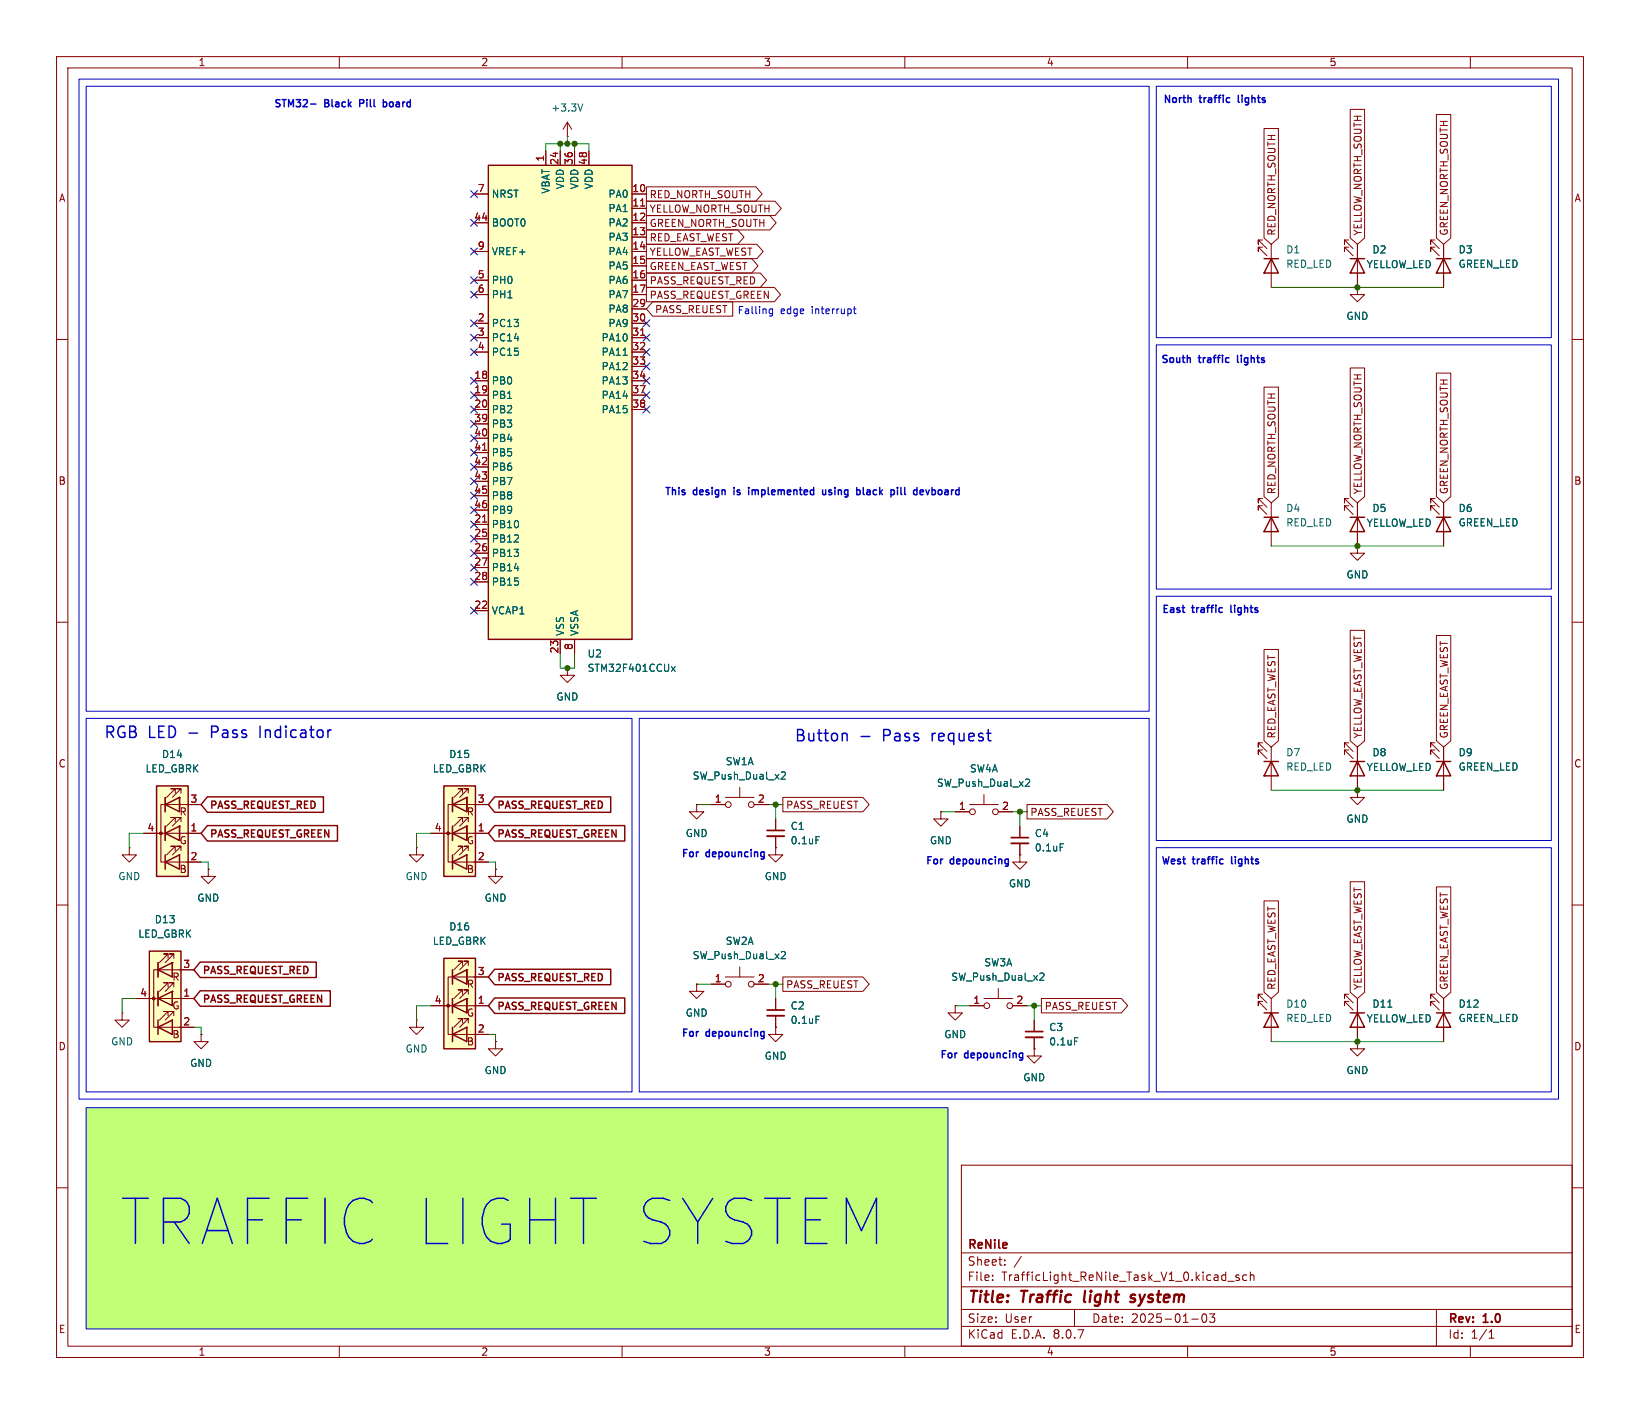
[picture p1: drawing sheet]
<svg xmlns="http://www.w3.org/2000/svg" width="290mm" height="250mm" viewBox="0 0 290 250" stroke-linecap="round" stroke-linejoin="round" font-family="sans-serif">
<g fill="none" stroke="#840000" stroke-width=".18">
<path d="M10 10h270v230h-270zM12 12h266v226h-266zM60 10v2M110 10v2M160 10v2M210 10v2M260 10v2M10 60h2M278 60h2M10 110h2M278 110h2M10 160h2"/>
<path d="M278 160h2M10 210h2M170 206h108v32h-108zM278 210h2M60 238v2M110 238v2M160 238v2M170 234.5h108M170 231.5h108M170 227.5h108M170 221.5h108M175.5 226.3v.1"/>
<path d="M175.5 225.5v.1M177.7 223.6v.1M177.7 222.8v.1M180.6 222.1l-1.3 2M190 231.5v3M210 238v2M210.7 233.2h1.2M212.7 232.4l.2-.1a.81 .81 0 0 1 .6 .6 .81 .81 0 0 1-.3 .8l-.2 .1a.81 .81 0 0 1-.3-1.4zM213.9 232.3h.9l-.5 .6 .4 .1v.7l-.2 .1h-.4l-.2-.1M217.1 226.5h1.1M219.1 225.5l-.4-.1-.2 .2 .1 .2 .5 .2v.3h-.6M220.5 225.5l-.5-.1-.3 .3v.4l.2 .2h.6"/>
<path d="M221.1 225.5l.2-.1 .4 .1v.9M221.1 224.9v1.5M254 231.5v6.5M260 238v2M263.3 236.6h.9M263.3 235.5l.4-.4v1.5"/>
</g>
<path d="M191.9 228.2l-.2 1.9M200.7 229a.49 .49 0 0 0-.8 .3l.1 .2 .7 .1v.3l-.3 .3-.6-.1" fill="none" stroke="#840000" stroke-width=".4"/>
<path d="M15.2 195.8h152.4v39.2h-152.4z" fill="#c0ff76"/>
<path d="M254 45.7h2.5M255.3 45.7l1.2 2.6h-2.5zM238.8 134.6h2.5M240 134.6l1.3 2.6h-2.5z" fill="none" stroke="#840000" stroke-width=".25"/>
<path d="M240 50.8v1.3h1.3l-1.3 1.3-1.2-1.3h1.2M240 50.8h.1M253.7 42.4h-.7v.8v-.8l1.5 1.6M253.7 43.7h-.7v.8v-.8l1.5 1.5M255.3 43.2v7.6M238.5 131.3h-.8v.8v-.8l1.6 1.6M238.5 132.6h-.8v.8v-.8l1.6 1.5M240 132.1v7.6" fill="none" stroke="#840000" stroke-width=".18"/>
<path d="M27.7 139h5.6v16h-5.6z" fill="#ffffc2"/>
<circle cx="28.4" cy="147.3" r=".25" fill="#840000" stroke="#840000" stroke-width=".18"/>
<g fill="none" stroke="#840000" stroke-width=".18">
<path d="M223.3 42.4h-.8v.8v-.8l1.5 1.6M223.3 43.7h-.8v.8v-.8l1.5 1.5M224.8 43.2v7.6M238.5 42.4h-.8v.8v-.8l1.6 1.6M238.5 43.7h-.8v.8v-.8l1.6 1.5M240 43.2v7.6M253.7 88.2h-.7v.7v-.7l1.5 1.5M253.7 89.4h-.7v.8v-.8l1.5 1.5M255.3 88.9v7.6M25.4 147.3h10.2M29.2 146.1v2.5M29.2 141v2.5"/>
<path d="M29.2 152.4h6.4M31 150.4v-.8h-.8h.8l-1.5 1.5M31 145.3v-.8h-.8h.8l-1.5 1.6M31 140.2v-.7h-.8h.8l-1.5 1.5M31.7 146.1v2.5zM31.7 146.1h.1M31.7 141v2.5zM31.7 141h.1M32 150.4v-.8h-.8h.8l-1.5 1.5M32 145.3v-.8h-.8h.8l-1.5 1.6M32 140.2v-.7h-.8h.8l-1.5 1.5M35.6 142.3h-7.2v10.1h1.1"/>
<path d="M137.2 149.9v1.2h1.2l-1.2 1.3-1.3-1.3h1.3M137.2 149.9h.1M137.2 144.8v2M137.2 147.8v2.1M180.3 151.1v1.3h1.3l-1.3 1.3-1.2-1.3h1.2M180.3 151.1h.1M223.3 175.8h-.8v.7v-.7l1.5 1.5M223.3 177.1h-.8v.7v-.7l1.5 1.5M224.8 176.5v7.7M238.5 175.8h-.8v.7v-.7l1.6 1.5M238.5 177.1h-.8v.7v-.7l1.6 1.5M240 176.5v7.7"/>
<path d="M253.7 175.8h-.7v.7v-.7l1.5 1.5M253.7 177.1h-.7v.7v-.7l1.5 1.5M255.3 176.5v7.7M73.7 180.4v1.2h1.2l-1.2 1.3-1.3-1.3h1.3M73.7 180.4h.1M182.9 185.4v1.3h1.2l-1.2 1.3-1.3-1.3h1.3M182.9 185.4h.1M182.9 180.4v2M182.9 183.4v2M240 184.2v1.2h1.3l-1.3 1.3-1.2-1.3h1.2M240 184.2h.1"/>
</g>
<g fill="none" stroke="#840000" stroke-width=".25">
<path d="M223.5 45.7h2.6M224.8 45.7l1.3 2.6h-2.6zM238.8 45.7h2.5M240 45.7l1.3 2.6h-2.5zM254 91.5h2.5M255.3 91.5l1.2 2.5h-2.5zM27.7 139h5.6v16h-5.6zM29.2 152.4l2.5-1.3v2.6zM29.2 147.3l2.5-1.2v2.5zM29.2 142.3l2.5-1.3v2.5zM29.2 141v2.5M29.2 146.1v2.5"/>
<path d="M29.2 151.1v2.6M223.5 179.1h2.6M224.8 179.1l1.3 2.5h-2.6zM238.8 179.1h2.5M240 179.1l1.3 2.5h-2.5zM254 179.1h2.5M255.3 179.1l1.2 2.5h-2.5z"/>
</g>
<path d="M135.6 147.8h3.1M181.4 183.4h3" fill="none" stroke="#840000" stroke-width=".33"/>
<path d="M135.6 146.8h3.1M181.4 182.4h3" fill="none" stroke="#840000" stroke-width=".3"/>
<path d="M144.3 147.9h.6M245.4 178.1h.7M190 183.5h.6" fill="none" stroke="#006464" stroke-width=".18"/>
<path d="M78.5 169.4h5.6v16h-5.6z" fill="#ffffc2"/>
<circle cx="79.2" cy="177.8" r=".25" fill="#840000" stroke="#840000" stroke-width=".18"/>
<g fill="none" stroke="#840000" stroke-width=".18">
<path d="M180.3 146.1v2M180.3 149.1v2M76.2 177.8h10.2M80 176.5v2.6M80 171.5v2.5M81.8 175.8v-.8h-.8h.8l-1.5 1.5M81.8 170.7v-.8h-.8h.8l-1.5 1.6M82.5 176.5v2.6zM82.5 176.5h.1M82.5 171.5v2.5zM82.5 171.5h.1M82.8 175.8v-.8h-.8h.8l-1.5 1.5"/>
<path d="M82.8 170.7v-.8h-.8h.8l-1.5 1.6M86.4 172.7h-7.2v10.2h1.1M168.9 177.8v1.3h1.3l-1.3 1.3-1.3-1.3h1.3M168.9 177.8h.1M171.4 177.8h2.6M174 176.5h5.1M176.5 174.8v1.7M179.1 177.8h2.5M80 182.9h6.4M81.8 180.9v-.8h-.8h.8l-1.5 1.5M82.8 180.9v-.8h-.8h.8l-1.5 1.5"/>
<circle cx="174.5" cy="177.8" r=".51"/>
<circle cx="178.6" cy="177.8" r=".51"/>
</g>
<path d="M78.5 169.4h5.6v16h-5.6zM80 177.8l2.5-1.3v2.6zM80 172.7l2.5-1.2v2.5zM80 171.5v2.5M80 176.5v2.6M80 182.9l2.5-1.3v2.6zM80 181.6v2.6" fill="none" stroke="#840000" stroke-width=".25"/>
<path d="M178.8 149.1h3.1" fill="none" stroke="#840000" stroke-width=".33"/>
<path d="M178.8 148.1h3.1" fill="none" stroke="#840000" stroke-width=".3"/>
<path d="M187.5 149.2h.6M183.9 172.1l.5-.1 .2 .4-.8 .9h.8" fill="none" stroke="#006464" stroke-width=".18"/>
<path d="M26.4 168.2h5.6v16h-5.6z" fill="#ffffc2"/>
<circle cx="27.2" cy="176.5" r=".25" fill="#840000" stroke="#840000" stroke-width=".18"/>
<g fill="none" stroke="#840000" stroke-width=".18">
<path d="M24.1 176.5h10.2M27.9 175.3v2.5M27.9 170.2v2.5M29.7 179.6v-.8h-.7h.7l-1.5 1.6M29.7 174.5v-.8h-.7h.7l-1.5 1.6M29.7 169.4v-.7h-.7h.7l-1.5 1.5M30.5 175.3v2.5zM30.5 175.3h.1M30.5 170.2v2.5zM30.5 170.2h.1M30.7 179.6v-.8h-.7h.7l-1.5 1.6M30.7 174.5v-.8h-.7h.7l-1.5 1.6"/>
<path d="M30.7 169.4v-.7h-.7h.7l-1.5 1.5M34.3 171.5h-7.1v10.1h1M27.9 181.6h6.4"/>
</g>
<path d="M26.4 168.2h5.6v16h-5.6zM27.9 176.5l2.6-1.2v2.5zM27.9 171.5l2.6-1.3v2.5zM27.9 170.2v2.5M27.9 175.3v2.5M27.9 181.6l2.6-1.2v2.5zM27.9 180.4v2.5" fill="none" stroke="#840000" stroke-width=".25"/>
<path d="M78.5 139h5.6v16h-5.6z" fill="#ffffc2"/>
<circle cx="79.2" cy="147.3" r=".25" fill="#840000" stroke="#840000" stroke-width=".18"/>
<g fill="none" stroke="#840000" stroke-width=".18">
<path d="M73.7 149.9v1.2h1.2l-1.2 1.3-1.3-1.3h1.3M73.7 149.9h.1M76.2 147.3h10.2M80 146.1v2.5M80 141v2.5M80 152.4h6.4M81.8 150.4v-.8h-.8h.8l-1.5 1.5M81.8 145.3v-.8h-.8h.8l-1.5 1.6M81.8 140.2v-.7h-.8h.8l-1.5 1.5M82.5 146.1v2.5zM82.5 146.1h.1M82.5 141v2.5z"/>
<path d="M82.5 141h.1M82.8 150.4v-.8h-.8h.8l-1.5 1.5M82.8 145.3v-.8h-.8h.8l-1.5 1.6M82.8 140.2v-.7h-.8h.8l-1.5 1.5M86.4 142.3h-7.2v10.1h1.1M87.6 153.7v1.3h1.3l-1.3 1.2-1.2-1.2h1.2M87.6 153.7h.1M21.6 179.1v1.3h1.3l-1.3 1.2-1.3-1.2h1.3M21.6 179.1h.1M137.2 176.5v2.1M137.2 179.6v2"/>
</g>
<path d="M78.5 139h5.6v16h-5.6zM80 152.4l2.5-1.3v2.6zM80 147.3l2.5-1.2v2.5zM80 142.3l2.5-1.3v2.5zM80 141v2.5M80 146.1v2.5M80 151.1v2.6" fill="none" stroke="#840000" stroke-width=".25"/>
<path d="M135.6 179.6h3.1" fill="none" stroke="#840000" stroke-width=".33"/>
<path d="M135.6 178.6h3.1" fill="none" stroke="#840000" stroke-width=".3"/>
<path d="M144.3 179.7h.6" fill="none" stroke="#006464" stroke-width=".18"/>
<path d="M86.4 29.2h25.4v83.8h-25.4z" fill="#ffffc2"/>
<g fill="none" stroke="#840000" stroke-width=".25">
<path d="M86.4 29.2h25.4v83.8h-25.4zM223.5 91.5h2.6M224.8 91.5l1.3 2.5h-2.6zM238.8 91.5h2.5M240 91.5l1.3 2.5h-2.5zM223.5 134.6h2.6M224.8 134.6l1.3 2.6h-2.6zM254 134.6h2.5M255.3 134.6l1.2 2.6h-2.5zM36.7 140.9h20.5v2.7h-20.5l-1.1-1.3zM36.7 146h23v2.7h-23l-1.1-1.4zM87.5 146h23v2.7h-23l-1.1-1.4z"/>
<path d="M87.5 140.9h20.5v2.7h-20.5l-1.1-1.3zM35.4 175.2h23v2.7h-23l-1.1-1.4zM35.4 170.1h20.5v2.7h-20.5l-1.1-1.3zM87.5 176.4h23v2.8h-23l-1.1-1.4zM87.5 171.4h20.5v2.7h-20.5l-1.1-1.4z"/>
</g>
<g fill="none" stroke="#840000" stroke-width=".18">
<path d="M238.8 19.3h2.5v22.8l-1.3 1.1-1.2-1.1zM83.8 34.3h2.6M83.8 39.4h2.6M96.5 26.7v2.5M99.1 26.7v2.5M100.3 24.1h.1M100.3 21.6l-.7 1.3M100.3 21.6v2.5M100.3 21.6l.8 1.3M101.6 26.7v2.5M104.1 26.7v2.5M111.8 34.3h2.5"/>
<path d="M111.8 36.8h2.5M111.8 39.4h2.5M114.3 35.6h22.7l1.2 1.2-1.2 1.3h-22.7zM114.3 38.1h21.8l1.1 1.3-1.1 1.3h-21.8zM114.3 33h19.4l1.1 1.3-1.1 1.3h-19.4zM223.5 22.7h2.6v19.4l-1.3 1.1-1.3-1.1zM254 20.2h2.5v21.9l-1.2 1.1-1.3-1.1zM83.8 44.5h2.6M83.8 49.5h2.6M83.8 52.1h2.6M83.8 57.2h2.6M83.8 59.7h2.6"/>
<path d="M111.8 41.9h2.5M111.8 44.5h2.5M111.8 47h2.5M111.8 49.5h2.5M111.8 52.1h2.5M111.8 57.2h2.5M111.8 54.6h2.5M111.8 59.7h2.5M114.3 40.7h16.2l1.1 1.2-1.1 1.3h-16.2zM114.3 43.2h19.5l1.1 1.3-1.1 1.2h-19.5zM114.3 48.3h20.1l1.2 1.2-1.2 1.3h-20.1zM114.3 50.8h22.6l1.1 1.3-1.1 1.3h-22.6z"/>
<path d="M114.3 45.7h18.6l1.1 1.3-1.1 1.3h-18.6zM115.4 53.4h14.2v2.5h-14.2l-1.1-1.3zM240 50.8h.1M240 43.2v2.5M240 48.3v2.5M255.3 43.2v2.5M255.3 48.3v2.5M83.8 67.3h2.6M83.8 69.9h2.6M83.8 72.4h2.6M83.8 62.2h2.6M83.8 74.9h2.6"/>
<path d="M83.8 77.5h2.6M111.8 67.3h2.5M111.8 69.9h2.5M111.8 72.4h2.5M111.8 62.2h2.5M111.8 64.8h2.5M223.5 68.4h2.6v19.4l-1.3 1.1-1.3-1.1zM238.8 65.1h2.5v22.7l-1.3 1.1-1.2-1.1zM254 66h2.5v21.8l-1.2 1.1-1.3-1.1zM83.8 92.7h2.6M83.8 95.3h2.6M83.8 97.8h2.6"/>
<path d="M83.8 80h2.6M83.8 82.6h2.6M83.8 85.1h2.6M83.8 87.6h2.6M83.8 90.2h2.6M223.3 88.2h-.8v.7v-.7l1.5 1.5M223.3 89.4h-.8v.8v-.8l1.5 1.5M224.8 88.9v7.6M238.5 88.2h-.8v.7v-.7l1.6 1.5M238.5 89.4h-.8v.8v-.8l1.6 1.5M240 96.5v1.3h1.3l-1.3 1.3-1.2-1.3h1.2M240 96.5h.1"/>
<path d="M240 88.9v7.6M255.3 88.9v2.6M255.3 94v2.5M83.8 108h2.6M83.8 100.3h2.6M83.8 102.9h2.6M99.1 113v2.6M100.3 118.1v1.3h1.3l-1.3 1.3-1.2-1.3h1.2M100.3 118.1h.1M101.6 113v2.6M223.5 114.8h2.6v16.2l-1.3 1.1-1.3-1.1zM238.8 111.4h2.5v19.6l-1.3 1.1-1.2-1.1z"/>
<path d="M254 112.4h2.5v18.6l-1.2 1.1-1.3-1.1zM130.8 139.2v1.8M223.3 131.3h-.8v.8v-.8l1.5 1.6M223.3 132.6h-.8v.8v-.8l1.5 1.5M224.8 132.1v7.6M240 139.7v1.3h1.3l-1.3 1.3-1.2-1.3h1.2M240 139.7h.1M240 132.1v2.5M240 137.2v2.5M253.7 131.3h-.7v.8v-.8l1.5 1.6M253.7 132.6h-.7v.8v-.8l1.5 1.5M255.3 132.1v7.6"/>
<path d="M22.9 149.9v1.2h1.2l-1.2 1.3-1.3-1.3h1.3M22.9 149.9h.1M25.4 147.3h2.5M33 142.3h2.6M33 147.3h2.6M33 152.4h2.6M36.8 153.7v1.3h1.3l-1.3 1.2-1.2-1.2h1.2M36.8 153.7h.1M76.2 147.3h2.5M83.8 142.3h2.6M83.8 147.3h2.6M83.8 152.4h2.6"/>
<path d="M87.6 153.7h.1M123.2 142.3v1.2h1.3l-1.3 1.3-1.3-1.3h1.3M123.2 142.3h.1M125.7 142.3h2.6M128.3 141h5M133.3 142.3h2.6M137.2 149.9h.1M137.2 144.8v2M137.2 147.8v2.1M138.4 141h14.2l1.1 1.3-1.1 1.2h-14.2zM166.4 143.5v1.3h1.2l-1.2 1.3-1.3-1.3h1.3M166.4 143.5h.1"/>
<path d="M168.9 143.5h2.5M171.4 142.3h5.1M174 140.5v1.8M176.5 143.5h2.6M180.3 151.1h.1M180.3 146.1v2M180.3 149.1v2M181.6 142.3h14.2l1.1 1.2-1.1 1.3h-14.2zM223.5 159.3h2.6v16.1l-1.3 1.1-1.3-1.1zM238.8 155.9h2.5v19.5l-1.3 1.1-1.2-1.1zM254 156.8h2.5v18.6l-1.2 1.1-1.3-1.1zM24.1 176.5h2.6"/>
<path d="M31.7 176.5h2.6M31.7 171.5h2.6M76.2 177.8h2.5M83.8 172.7h2.6M83.8 177.8h2.6M123.2 174v1.3h1.3l-1.3 1.2-1.3-1.2h1.3M123.2 174h.1M125.7 174h2.6M128.3 172.7h5M130.8 171v1.7M133.3 174h2.6M137.2 176.5v2.1"/>
<path d="M137.2 179.6v2M138.4 172.7h14.2l1.1 1.3-1.1 1.3h-14.2zM168.9 177.8h.1M171.4 177.8h2.6M179.1 177.8h2.5M184.1 176.5h14.2l1.1 1.3-1.1 1.3h-14.2zM240 176.5v2.6M255.3 176.5v2.6M31.7 181.6h2.6M35.6 182.9v1.3h1.2l-1.2 1.2-1.3-1.2h1.3M35.6 182.9h.1M83.8 182.9h2.6"/>
<path d="M87.6 184.2v1.2h1.3l-1.3 1.3-1.2-1.3h1.2M87.6 184.2h.1M137.2 181.6v1.3h1.2l-1.2 1.3-1.3-1.3h1.3M137.2 181.6h.1M182.9 185.4h.1M182.9 180.4v2M182.9 183.4v2M240 184.2h.1M240 181.6v2.6M255.3 181.6v2.6"/>
<circle cx="128.8" cy="142.3" r=".51"/>
<circle cx="132.8" cy="142.3" r=".51"/>
<circle cx="172" cy="143.5" r=".51"/>
<circle cx="176" cy="143.5" r=".51"/>
<circle cx="128.8" cy="174" r=".51"/>
<circle cx="132.8" cy="174" r=".51"/>
</g>
<path d="M113.3 36.4h.7M113.3 59.3h.7M85.3 79.6h.8M85.3 92.3h.8" fill="none" stroke="#a90000" stroke-width=".18"/>
<g fill="none" stroke="#006464" stroke-width=".18">
<path d="M103.1 18.4l-.5 1.2M110.2 62.8h.7M118.7 117.9l.7 .8M119.4 117.9l-.7 .8M138.2 136.5h.4l.3 .3-.8 1h.8M181.4 137.8h.4l.3 .3-.8 .9h.8M144.3 147.9h.6M187.5 149.2h.6M138.2 168.3l.4-.1 .3 .4-.8 .9h.8M144.3 179.7h.6M183.9 172.1l.5-.1 .2 .4-.8 .9h.8M245.4 178.1h.7"/>
<path d="M190 183.5h.6"/>
</g>
<g fill="none" stroke="#0000c2" stroke-width=".25">
<path d="M54.9 18.4h1M67.8 17.6v1.3M67.8 18.1h.5M67.8 18.8h.5M129.8 86.2v.1M132.4 86.2v.1M132.4 86.6v.9M145.5 86.6v.8l.3 .1 .2-.2M146 86.6v.9M152.7 86.2v1.1l.1 .2M158.7 86.2v.1M158.7 86.6v.9"/>
<path d="M159.3 86.2v1.1l.2 .2M162.9 86.6l.3 .1 .1 .2-.6 .1M163.2 87.4l-.3 .1M163.7 86.6l.3 .9 .3-.9"/>
</g>
<g fill="none" stroke="#0000c2" stroke-width=".18">
<path d="M14 14h261.6v180.3h-261.6zM15.2 15.3h188v110.4h-188zM204.5 15.3h69.8v44.4h-69.8zM136 55.2l.3 .3 .3-.1M136.6 54.6v1l-.2 .3-.3-.1M136.6 54.7l-.3-.1-.3 .3M150.9 54.6h.5M151.1 54.2v1.1l.3 .2M204.5 61h69.8v43.2h-69.8zM204.5 105.4h69.8v43.2h-69.8zM15.2 127h96.6v66.1h-96.6zM113 127h90.2v66.1h-90.2z"/>
<path d="M204.5 149.9h69.8v43.2h-69.8zM15.2 195.8h152.4v39.2h-152.4z"/>
</g>
<g fill="none" stroke="#009600" stroke-width=".18">
<path d="M96.5 26.7v-1.3h7.6v1.3M99.1 25.4v1.3M100.3 24.1v1.3M101.6 25.4v1.3M224.8 50.8h30.5M224.8 96.5h30.5M99.1 115.6v2.5h2.5v-2.5M224.8 139.7h30.5M25.4 147.3h-2.5v2.6M35.6 152.4h1.2v1.3M76.2 147.3h-2.5v2.6M86.4 152.4h1.2v1.3"/>
<path d="M123.2 142.3h2.5M135.9 142.3h2.5M137.2 142.3v2.5M166.4 143.5h2.5M179.1 143.5h2.5M180.3 143.5v2.6M24.1 176.5h-2.5v2.6M76.2 177.8h-2.5v2.6M123.2 174h2.5M135.9 174h2.5M137.2 174v2.5M168.9 177.8h2.5"/>
<path d="M181.6 177.8h2.5M182.9 177.8v2.6M34.3 181.6h1.3v1.3M86.4 182.9h1.2v1.3M224.8 184.2h30.5"/>
</g>
<g fill="none" stroke="#000084" stroke-width=".18">
<path d="M83.2 33.7l1.2 1.2M83.2 38.8l1.2 1.2M84.4 33.7l-1.2 1.2M84.4 38.8l-1.2 1.2M83.2 48.9l1.2 1.3M83.2 43.9l1.2 1.2M83.2 56.6l1.2 1.2M83.2 59.1l1.2 1.2M83.2 51.5l1.2 1.2M84.4 48.9l-1.2 1.3M84.4 43.9l-1.2 1.2M84.4 56.6l-1.2 1.2"/>
<path d="M84.4 59.1l-1.2 1.2M84.4 51.5l-1.2 1.2M113.7 56.6l1.2 1.2M113.7 59.1l1.2 1.2M114.9 56.6l-1.2 1.2M114.9 59.1l-1.2 1.2M83.2 74.3l1.2 1.3M83.2 76.9l1.2 1.2M83.2 79.4l1.2 1.2M83.2 71.8l1.2 1.2M83.2 66.7l1.2 1.2M83.2 61.6l1.2 1.3"/>
<path d="M83.2 69.3l1.2 1.2M84.4 74.3l-1.2 1.3M84.4 76.9l-1.2 1.2M84.4 79.4l-1.2 1.2M84.4 71.8l-1.2 1.2M84.4 66.7l-1.2 1.2M84.4 61.6l-1.2 1.3M84.4 69.3l-1.2 1.2M113.7 66.7l1.2 1.2M113.7 71.8l1.2 1.2M113.7 61.6l1.2 1.3M113.7 69.3l1.2 1.2"/>
<path d="M113.7 64.2l1.2 1.2M114.9 69.3l-1.2 1.2M114.9 66.7l-1.2 1.2M114.9 71.8l-1.2 1.2M114.9 61.6l-1.2 1.3M114.9 64.2l-1.2 1.2M83.2 99.7l1.2 1.3M83.2 89.6l1.2 1.2M83.2 87l1.2 1.3M83.2 94.7l1.2 1.2M83.2 84.5l1.2 1.2M83.2 92.1l1.2 1.2"/>
<path d="M83.2 97.2l1.2 1.2M83.2 82l1.2 1.2M84.4 99.7l-1.2 1.3M84.4 87l-1.2 1.3M84.4 89.6l-1.2 1.2M84.4 94.7l-1.2 1.2M84.4 97.2l-1.2 1.2M84.4 92.1l-1.2 1.2M84.4 84.5l-1.2 1.2M84.4 82l-1.2 1.2M83.2 102.3l1.2 1.2M83.2 107.4l1.2 1.2"/>
<path d="M84.4 102.3l-1.2 1.2M84.4 107.4l-1.2 1.2"/>
</g>
<g fill="#009600" stroke="#009600" stroke-width=".18">
<circle cx="99.1" cy="25.4" r=".46"/>
<circle cx="101.6" cy="25.4" r=".46"/>
<circle cx="100.3" cy="25.4" r=".46"/>
<circle cx="100.3" cy="118.1" r=".46"/>
<circle cx="137.2" cy="142.3" r=".46"/>
<circle cx="137.2" cy="174" r=".46"/>
<circle cx="180.3" cy="143.5" r=".46"/>
<circle cx="182.9" cy="177.8" r=".46"/>
<circle cx="240" cy="184.2" r=".46"/>
<circle cx="240" cy="139.7" r=".46"/>
<circle cx="240" cy="96.5" r=".46"/>
<circle cx="240" cy="50.8" r=".46"/>
</g>
<text font-size="11.1" fill="#0000c2" x="21.3" y="220.6">TRAFFIC LIGHT SYSTEM</text>
<g font-size="2.8" fill="#0000c2">
<text x="18.3" y="130.9">RGB LED -</text>
<text x="37.8" y="130.9">Pass</text>
<text x="46.8" y="130.9">Indicator</text>
<text x="140.4" y="131.4">Button</text>
<text x="152" y="131.4">-</text>
<text x="156.3" y="131.4">Pass</text>
<text x="165.3" y="131.4">request</text>
</g>
<g font-size="2.8" fill="#840000">
<text x="171" y="230.9">Title:</text>
<text x="180.7" y="230.9">Traffic</text>
<text x="192.5" y="230.9">light</text>
<text x="201.6" y="230.9">system</text>
</g>
<g font-size="2.1" fill="#840000">
<text x="171" y="221.2">ReNile</text>
<text x="171" y="226.7">File:</text>
<text x="171" y="224">Sheet:</text>
<text x="177.1" y="226.7">TrafficLight_ReNile_Task_V1_0.kicad_sch</text>
<text x="171" y="236.9">KiCad</text>
<text x="171" y="234.1">Size:</text>
<text x="177.7" y="234.1">User</text>
<text x="178.7" y="236.9">E.D.A.</text>
<text x="186.3" y="236.9">8.0.7</text>
<text x="193" y="234.1">Date:</text>
<text x="200" y="234.1">2025-01-03</text>
<text x="256" y="234.3">Rev:</text>
<text x="256" y="236.9">Id:</text>
<text x="260.1" y="236.9">1/1</text>
<text x="262.4" y="234.3">1.0</text>
</g>
<g font-size="1.8" fill="#840000">
<text x="35" y="11.9">1</text>
<text x="85" y="11.9">2</text>
<text x="135" y="11.9">3</text>
<text x="185" y="11.9">4</text>
<text x="235" y="11.9">5</text>
<text x="10.3" y="35.9">A</text>
<text x="114.8" y="35.3">RED_NORTH_SOUTH</text>
<text x="278.3" y="35.9">A</text>
<text x="114.8" y="37.8">YELLOW_NORTH_SOUTH</text>
<text x="114.8" y="40.3">GREEN_NORTH_SOUTH</text>
<text x="225.7" y="41.8" transform="rotate(-90 225.7 41.8)">RED_NORTH_SOUTH</text>
<text x="241" y="41.8" transform="rotate(-90 241 41.8)">YELLOW_NORTH_SOUTH</text>
<text x="256.2" y="41.8" transform="rotate(-90 256.2 41.8)">GREEN_NORTH_SOUTH</text>
<text x="114.8" y="42.9">RED_EAST_WEST</text>
<text x="114.8" y="45.4">YELLOW_EAST_WEST</text>
<text x="114.8" y="48">GREEN_EAST_WEST</text>
<text x="114.8" y="50.5">PASS_REQUEST_RED</text>
<text x="114.8" y="53">PASS_REQUEST_GREEN</text>
<text x="115.7" y="55.6">PASS_REUEST</text>
<text x="10.3" y="85.9">B</text>
<text x="225.7" y="87.5" transform="rotate(-90 225.7 87.5)">RED_NORTH_SOUTH</text>
<text x="241" y="87.5" transform="rotate(-90 241 87.5)">YELLOW_NORTH_SOUTH</text>
<text x="256.2" y="87.5" transform="rotate(-90 256.2 87.5)">GREEN_NORTH_SOUTH</text>
<text x="278.3" y="85.9">B</text>
<text x="225.7" y="130.7" transform="rotate(-90 225.7 130.7)">RED_EAST_WEST</text>
<text x="241" y="130.7" transform="rotate(-90 241 130.7)">YELLOW_EAST_WEST</text>
<text x="256.2" y="130.7" transform="rotate(-90 256.2 130.7)">GREEN_EAST_WEST</text>
<text x="10.3" y="135.9">C</text>
<text x="278.3" y="135.9">C</text>
<text x="37" y="143.4">PASS_REQUEST_RED</text>
<text x="87.8" y="143.4">PASS_REQUEST_RED</text>
<text x="138.9" y="143.2">PASS_REUEST</text>
<text x="31.6" y="149.5">G</text>
<text x="31.6" y="144.4">R</text>
<text x="37" y="148.4">PASS_REQUEST_GREEN</text>
<text x="82.4" y="149.5">G</text>
<text x="82.4" y="144.4">R</text>
<text x="87.8" y="148.4">PASS_REQUEST_GREEN</text>
<text x="182.1" y="144.5">PASS_REUEST</text>
<text x="31.6" y="154.6">B</text>
<text x="82.4" y="154.6">B</text>
<text x="30.4" y="173.6">R</text>
<text x="35.7" y="172.6">PASS_REQUEST_RED</text>
<text x="87.8" y="173.8">PASS_REQUEST_RED</text>
<text x="30.4" y="178.7">G</text>
<text x="35.7" y="177.6">PASS_REQUEST_GREEN</text>
<text x="82.4" y="180">G</text>
<text x="82.4" y="174.9">R</text>
<text x="87.8" y="178.9">PASS_REQUEST_GREEN</text>
<text x="138.9" y="175">PASS_REUEST</text>
<text x="184.6" y="178.8">PASS_REUEST</text>
<text x="225.7" y="175.1" transform="rotate(-90 225.7 175.1)">RED_EAST_WEST</text>
<text x="241" y="175.1" transform="rotate(-90 241 175.1)">YELLOW_EAST_WEST</text>
<text x="256.2" y="175.1" transform="rotate(-90 256.2 175.1)">GREEN_EAST_WEST</text>
<text x="10.3" y="185.9">D</text>
<text x="30.4" y="183.8">B</text>
<text x="82.4" y="185">B</text>
<text x="278.3" y="185.9">D</text>
<text x="10.3" y="235.9">E</text>
<text x="35" y="239.9">1</text>
<text x="85" y="239.9">2</text>
<text x="135" y="239.9">3</text>
<text x="185" y="239.9">4</text>
<text x="235" y="239.9">5</text>
<text x="278.3" y="235.9">E</text>
</g>
<g font-size="1.8" fill="#0000c2">
<text x="48.3" y="19.3">STM32-</text>
<text x="57.4" y="19.3">Black</text>
<text x="64.1" y="19.3">Pill</text>
<text x="68.7" y="19.3">board</text>
<text x="205.5" y="18.6">North</text>
<text x="212.1" y="18.6">traffic</text>
<text x="219.4" y="18.6">lights</text>
<text x="130.3" y="55.8">Falling</text>
<text x="138" y="55.8">edge</text>
<text x="143.7" y="55.8">interrupt</text>
<text x="205.2" y="64.5">South</text>
<text x="212" y="64.5">traffic</text>
<text x="219.3" y="64.5">lights</text>
<text x="117.4" y="87.9">This</text>
<text x="122.6" y="87.9">design</text>
<text x="130.3" y="87.9">is</text>
<text x="133.4" y="87.9">implemented</text>
<text x="146.9" y="87.9">using</text>
<text x="153.5" y="87.9">black</text>
<text x="160" y="87.9">pill</text>
<text x="164.6" y="87.9">devboard</text>
<text x="205.3" y="108.7">East</text>
<text x="210.8" y="108.7">traffic</text>
<text x="218.1" y="108.7">lights</text>
<text x="120.4" y="151.9">For</text>
<text x="124.9" y="151.9">depouncing</text>
<text x="163.5" y="153.2">For</text>
<text x="168" y="153.2">depouncing</text>
<text x="205.2" y="153.2">West</text>
<text x="211" y="153.2">traffic</text>
<text x="218.2" y="153.2">lights</text>
<text x="120.4" y="183.7">For</text>
<text x="124.9" y="183.7">depouncing</text>
<text x="166.1" y="187.5">For</text>
<text x="170.6" y="187.5">depouncing</text>
</g>
<g font-size="1.8" fill="#006464">
<text x="97.4" y="19.9">+3.3V</text>
<text x="86.9" y="35.2">NRST</text>
<text x="97.4" y="34.3" transform="rotate(-90 97.4 34.3)">VBAT</text>
<text x="99.9" y="33.6" transform="rotate(-90 99.9 33.6)">VDD</text>
<text x="102.5" y="33.6" transform="rotate(-90 102.5 33.6)">VDD</text>
<text x="105" y="33.6" transform="rotate(-90 105 33.6)">VDD</text>
<text x="107.5" y="35.2">PA0</text>
<text x="86.9" y="40.2">BOOT0</text>
<text x="107.5" y="37.7">PA1</text>
<text x="107.5" y="40.2">PA2</text>
<text x="86.9" y="45.3">VREF+</text>
<text x="107.5" y="42.8">PA3</text>
<text x="107.5" y="45.3">PA4</text>
<text x="107.5" y="47.9">PA5</text>
<text x="227.3" y="45">D1</text>
<text x="227.3" y="47.5">RED_LED</text>
<text x="241.6" y="47.6">YELLOW_LED</text>
<text x="242.6" y="45">D2</text>
<text x="257.8" y="45">D3</text>
<text x="257.8" y="47.5">GREEN_LED</text>
<text x="86.9" y="50.4">PH0</text>
<text x="86.9" y="52.9">PH1</text>
<text x="107.5" y="50.4">PA6</text>
<text x="107.5" y="52.9">PA7</text>
<text x="86.9" y="58">PC13</text>
<text x="107.5" y="55.5">PA8</text>
<text x="107.5" y="58">PA9</text>
<text x="238" y="56.8">GND</text>
<text x="86.9" y="60.6">PC14</text>
<text x="86.9" y="63.1">PC15</text>
<text x="106.3" y="60.6">PA10</text>
<text x="106.3" y="63.1">PA11</text>
<text x="106.3" y="65.6">PA12</text>
<text x="86.9" y="68.2">PB0</text>
<text x="86.9" y="70.7">PB1</text>
<text x="106.3" y="68.2">PA13</text>
<text x="106.3" y="70.7">PA14</text>
<text x="86.9" y="73.3">PB2</text>
<text x="86.9" y="75.8">PB3</text>
<text x="106.3" y="73.3">PA15</text>
<text x="86.9" y="78.3">PB4</text>
<text x="86.9" y="80.9">PB5</text>
<text x="86.9" y="83.4">PB6</text>
<text x="86.9" y="86">PB7</text>
<text x="86.9" y="88.5">PB8</text>
<text x="86.9" y="93.6">PB10</text>
<text x="86.9" y="91">PB9</text>
<text x="227.3" y="90.7">D4</text>
<text x="227.3" y="93.3">RED_LED</text>
<text x="241.6" y="93.3">YELLOW_LED</text>
<text x="242.6" y="90.7">D5</text>
<text x="257.8" y="90.7">D6</text>
<text x="257.8" y="93.3">GREEN_LED</text>
<text x="86.9" y="96.1">PB12</text>
<text x="86.9" y="98.7">PB13</text>
<text x="86.9" y="101.2">PB14</text>
<text x="86.9" y="103.7">PB15</text>
<text x="238" y="102.5">GND</text>
<text x="86.9" y="108.8">VCAP1</text>
<text x="99.9" y="112.5" transform="rotate(-90 99.9 112.5)">VSS</text>
<text x="102.5" y="112.5" transform="rotate(-90 102.5 112.5)">VSSA</text>
<text x="103.8" y="116.4">U2</text>
<text x="103.8" y="119">STM32F401CCUx</text>
<text x="98.3" y="124.1">GND</text>
<text x="25.6" y="136.8">LED_GBRK</text>
<text x="28.5" y="134.2">D14</text>
<text x="76.4" y="136.8">LED_GBRK</text>
<text x="79.3" y="134.2">D15</text>
<text x="128.2" y="135.5">SW1A</text>
<text x="171.4" y="136.8">SW4A</text>
<text x="227.3" y="133.9">D7</text>
<text x="227.3" y="136.4">RED_LED</text>
<text x="241.6" y="136.5">YELLOW_LED</text>
<text x="242.6" y="133.9">D8</text>
<text x="257.8" y="133.9">D9</text>
<text x="257.8" y="136.4">GREEN_LED</text>
<text x="122.4" y="138">SW_Push_Dual_x2</text>
<text x="165.6" y="139.3">SW_Push_Dual_x2</text>
<text x="121.2" y="148.2">GND</text>
<text x="139.7" y="146.9">C1</text>
<text x="139.7" y="149.5">0.1uF</text>
<text x="164.3" y="149.5">GND</text>
<text x="182.9" y="148.2">C4</text>
<text x="238" y="145.7">GND</text>
<text x="20.8" y="155.8">GND</text>
<text x="71.6" y="155.8">GND</text>
<text x="135.1" y="155.8">GND</text>
<text x="182.9" y="150.7">0.1uF</text>
<text x="34.8" y="159.6">GND</text>
<text x="85.6" y="159.6">GND</text>
<text x="178.3" y="157.1">GND</text>
<text x="24.4" y="166">LED_GBRK</text>
<text x="27.3" y="163.4">D13</text>
<text x="76.4" y="167.2">LED_GBRK</text>
<text x="79.3" y="164.7">D16</text>
<text x="128.2" y="167.2">SW2A</text>
<text x="122.4" y="169.8">SW_Push_Dual_x2</text>
<text x="168.1" y="173.6">SW_Push_Dual_x2</text>
<text x="173.9" y="171.1">SW3A</text>
<text x="121.2" y="179.9">GND</text>
<text x="139.7" y="178.7">C2</text>
<text x="227.3" y="178.4">D10</text>
<text x="242.6" y="178.4">D11</text>
<text x="257.8" y="178.4">D12</text>
<text x="19.6" y="185">GND</text>
<text x="139.7" y="181.2">0.1uF</text>
<text x="166.9" y="183.8">GND</text>
<text x="185.4" y="182.5">C3</text>
<text x="185.4" y="185">0.1uF</text>
<text x="227.3" y="180.9">RED_LED</text>
<text x="241.6" y="181">YELLOW_LED</text>
<text x="257.8" y="180.9">GREEN_LED</text>
<text x="33.5" y="188.8">GND</text>
<text x="71.6" y="186.3">GND</text>
<text x="85.6" y="190.1">GND</text>
<text x="135.1" y="187.6">GND</text>
<text x="180.8" y="191.4">GND</text>
<text x="238" y="190.1">GND</text>
</g>
<g font-size="1.8" fill="#a90000">
<text x="96.3" y="28.7" transform="rotate(-90 96.3 28.7)">1</text>
<text x="98.8" y="29.3" transform="rotate(-90 98.8 29.3)">24</text>
<text x="101.3" y="29.3" transform="rotate(-90 101.3 29.3)">36</text>
<text x="103.9" y="29.3" transform="rotate(-90 103.9 29.3)">48</text>
<text x="84.4" y="34">7</text>
<text x="111.7" y="34">10</text>
<text x="83.8" y="39.1">44</text>
<text x="111.7" y="36.6">11</text>
<text x="111.7" y="39.1">12</text>
<text x="111.7" y="41.7">13</text>
<text x="84.4" y="44.2">9</text>
<text x="111.7" y="44.2">14</text>
<text x="111.7" y="46.7">15</text>
<text x="84.4" y="49.3">5</text>
<text x="84.4" y="51.8">6</text>
<text x="111.7" y="49.3">16</text>
<text x="111.7" y="51.8">17</text>
<text x="84.4" y="56.9">2</text>
<text x="84.4" y="59.4">3</text>
<text x="111.7" y="54.4">29</text>
<text x="111.7" y="56.9">30</text>
<text x="111.7" y="59.4">31</text>
<text x="84.4" y="62">4</text>
<text x="111.7" y="62">32</text>
<text x="111.7" y="64.5">33</text>
<text x="83.8" y="67.1">18</text>
<text x="83.8" y="69.6">19</text>
<text x="111.7" y="67.1">34</text>
<text x="111.7" y="69.6">37</text>
<text x="83.8" y="72.1">20</text>
<text x="83.8" y="74.7">39</text>
<text x="83.8" y="77.2">40</text>
<text x="111.7" y="72.1">38</text>
<text x="83.8" y="79.8">41</text>
<text x="83.8" y="82.3">42</text>
<text x="83.8" y="84.8">43</text>
<text x="83.8" y="87.4">45</text>
<text x="83.8" y="89.9">46</text>
<text x="83.8" y="92.5">21</text>
<text x="83.8" y="95">25</text>
<text x="83.8" y="97.5">26</text>
<text x="83.8" y="100.1">27</text>
<text x="83.8" y="107.7">22</text>
<text x="83.8" y="102.6">28</text>
<text x="98.8" y="115.6" transform="rotate(-90 98.8 115.6)">23</text>
<text x="101.3" y="115" transform="rotate(-90 101.3 115)">8</text>
<text x="33.6" y="142">3</text>
<text x="84.4" y="142">3</text>
<text x="126.3" y="142">1</text>
<text x="133.9" y="142">2</text>
<text x="169.5" y="143.3">1</text>
<text x="177.1" y="143.3">2</text>
<text x="26" y="147.1">4</text>
<text x="33.6" y="147.1">1</text>
<text x="76.8" y="147.1">4</text>
<text x="84.4" y="147.1">1</text>
<text x="33.6" y="152.2">2</text>
<text x="84.4" y="152.2">2</text>
<text x="32.3" y="171.2">3</text>
<text x="84.4" y="172.5">3</text>
<text x="126.3" y="173.7">1</text>
<text x="133.9" y="173.7">2</text>
<text x="24.7" y="176.3">4</text>
<text x="32.3" y="176.3">1</text>
<text x="76.8" y="177.6">4</text>
<text x="84.4" y="177.6">1</text>
<text x="172" y="177.6">1</text>
<text x="179.6" y="177.6">2</text>
<text x="32.3" y="181.4">2</text>
<text x="84.4" y="182.6">2</text>
</g>
</svg>
